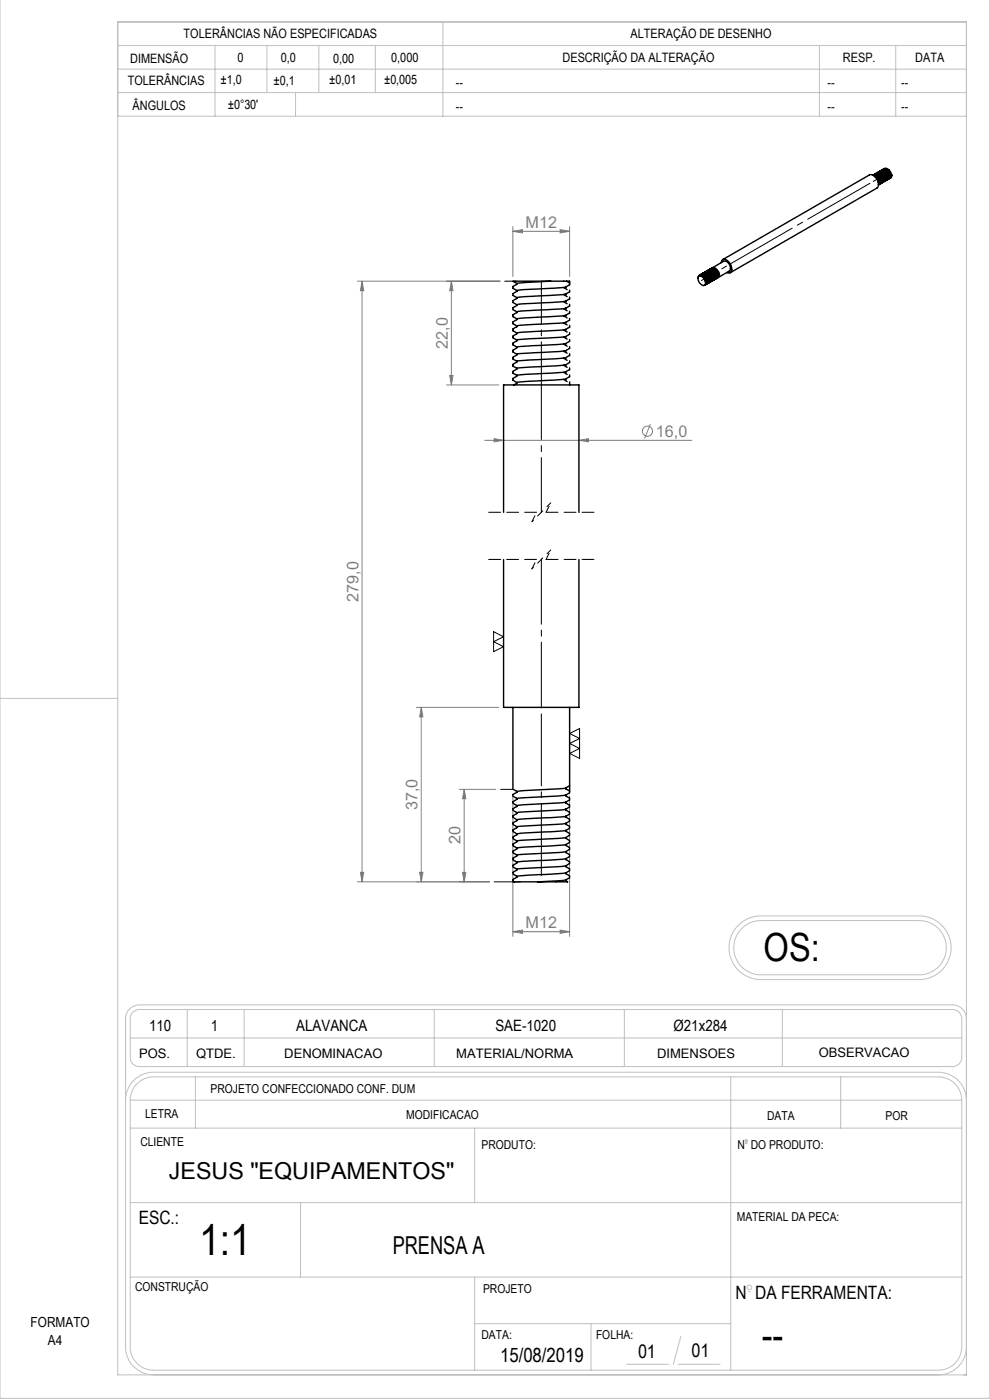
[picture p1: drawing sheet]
<svg xmlns="http://www.w3.org/2000/svg" width="210mm" height="297mm" viewBox="0 0 210 297" stroke-linecap="round" stroke-linejoin="round" font-family="sans-serif">
<g fill="none" stroke="#808080" stroke-width=".21">
<path d="M75.8 59.7h30.3M76.8 59.7l.4 2h-.8zM76.8 59.7v127.4M95.7 59.7l.4 2h-.7zM95.7 59.7v22M108.8 49.1l2-.4v.7zM108.8 48.1v10.6M108.8 49.1h12M118.8 48.7l2 .4-2 .3zM120.8 48.1v10.6M95.4 79.7h.7l-.4 2zM94.7 81.7h11.1"/>
<path d="M102.8 93.4h44M104.8 93.1l2 .3-2 .3zM122.8 93.4l2-.3v.6zM138 90l-1.3 3M88.3 150.1h17.5M89.4 150.1v37M89.4 150.1l.3 2h-.7zM97.4 167.5h7.8M98.5 167.5l.3 1.9h-.7zM98.5 167.5v19.6M108.8 168.4v30.2M120.8 168.8v29.8"/>
<path d="M75.8 187.1h28M76.4 185.1h.8l-.4 2zM89 185.1h.7l-.3 2zM98.1 185.1h.7l-.3 2zM108.8 197.7l2-.4v.7zM108.8 197.7h12M118.8 197.3l2 .4-2 .3z"/>
<circle cx="137.4" cy="91.5" r="1.08"/>
</g>
<g fill="none" stroke="#c0c0c0" stroke-width=".21">
<path d="M210 -.1v296.7h-210v-296.6M25 4.7h180v287h-180zM25 9.7h180M25 19.6h180M25 14.7h180M45.6 9.7v15M56.6 9.7v9.9M62.7 19.6v5.1M67.6 9.7v9.9M79.6 9.7v9.9M93.9 4.7v20M173.8 9.7v15"/>
<path d="M190 9.7v15M25 24.7h180M0 148.2h25M156.7 196.2l.5-.5a6.7 6.7 0 0 1 4.2-1.4h33.6a6.8 6.8 0 0 1 6.8 6.8 6.8 6.8 0 0 1-6.8 6.7h-33.6a6.8 6.8 0 0 1-6.2-4.2 6.8 6.8 0 0 1 1.5-7.4zM157.4 196.9l.2-.2a5.6 5.6 0 0 1 3.8-1.4h33.6a5.8 5.8 0 0 1 5.7 5.7 5.8 5.8 0 0 1-5.7 5.8h-33.6a5.8 5.8 0 0 1-5.3-3.6 5.8 5.8 0 0 1 1.3-6.3zM28.3 214.7l1.1-.5h172.8a1.93 1.93 0 0 1 1.8 1.9v8.4a1.93 1.93 0 0 1-2 1.8h-172.4a1.92 1.92 0 0 1-2-2v-8.2a1.81 1.81 0 0 1 .7-1.4zM39.7 214.2v12.1M51.8 214.2v12.1M92.1 214.2v12.1M132.4 214.2v12.1M165.9 214.2v12.1M205 216.1a2.94 2.94 0 0 0-3-2.9h-172.4a2.94 2.94 0 0 0-3 2.9v69.6a6 6 0 0 0 6 6"/>
<path d="M26.6 233.4a6 6 0 0 1 6-5.9h166.5a6 6 0 0 1 5.9 5.9M27.6 233.4a4.9 4.9 0 0 1 5-4.9h166.5a4.9 4.9 0 0 1 4.9 4.9M27.6 233.4v52.3a4.9 4.9 0 0 0 5 5h166.5a4.9 4.9 0 0 0 4.9-5v-52.3M27.6 239.3h176.4M27.6 233.4h176.4M27.6 220.2h176.4M41.5 228.5v10.8M100.7 239.3v15.8M155 228.5v62.2M178.3 228.5v10.8M27.6 255.1h176.4M63.7 255.1v15.8"/>
<path d="M158.2 242.6h.2M27.6 270.9h176.4M100.7 270.9v19.8M158.7 274h.5M100.7 280.8h54.3M125.4 280.8v9.9M133 289.4h8.9M143.8 289.4h8.9M144.4 283.5l-1.6 5.9M205 285.7a6 6 0 0 1-5.9 6"/>
<circle cx="158.3" cy="242.1" r=".25"/>
<circle cx="159" cy="273.1" r=".5"/>
</g>
<path d="M113.8 118.7h-10.1M113.8 108.7h-10.1M126 118.7h-10.2M126 108.7h-10.2" fill="none" stroke="#000" stroke-width=".21" stroke-dasharray="2.5 1.3"/>
<path d="M112.8 110.7l1-2M115.8 118.7l1-2M115.8 108.7l1-2M112.8 120.7l1-2" fill="none" stroke="#000" stroke-width=".21" stroke-dasharray="2.5 1.3" stroke-dashoffset="1.1"/>
<path d="M114.8 118.7l-2 2M114.8 108.7l-2 2M116.8 116.7l-2 2M116.8 106.7l-2 2" fill="none" stroke="#000" stroke-width=".21" stroke-dasharray="2.5 1.3" stroke-dashoffset="1.4"/>
<path d="M114.8 187.2v-37.1" fill="none" stroke="#000" stroke-width=".21" stroke-dasharray="15.2 1.3 1.3 1.3" stroke-dashoffset="-1.4"/>
<path d="M114.8 59.5v22.1" fill="none" stroke="#000" stroke-width=".21" stroke-dasharray="15.2 1.3 1.3 1.3" stroke-dashoffset="6.1"/>
<path d="M114.8 150.1v-31.5" fill="none" stroke="#000" stroke-width=".21" stroke-dasharray="15.2 1.3 1.3 1.3" stroke-dashoffset="1.4"/>
<path d="M114.8 108.7v-27.1" fill="none" stroke="#000" stroke-width=".21" stroke-dasharray="15.2 1.3 1.3 1.3" stroke-dashoffset="3.6"/>
<path d="M148.8 59.5l5.3-3.1" fill="none" stroke="#000" stroke-width=".21" stroke-dasharray="15.2 1.3 1.3 1.3" stroke-dashoffset="14.1"/>
<path d="M188.4 36.6l-3.2 1.9" fill="none" stroke="#000" stroke-width=".21" stroke-dasharray="15.2 1.3 1.3 1.3"/>
<path d="M154.1 56.4l31.1-17.9" fill="none" stroke="#000" stroke-width=".21" stroke-dasharray="15.2 1.3 1.3 1.3" stroke-dashoffset="-.8"/>
<path d="M107.1 59.7h2.5M104.7 134l2.1 1.1-2.1 1 2.1 1.1-2.1 1.1zM120.8 155.6l2.1-1.1v6.4l-2.1-1.1 2.1-1-2.1-1.1 2.1-1zM106.2 167.5h2.6M104.8 187.1h5.6" fill="none" stroke="#000" stroke-width=".21"/>
<g fill="#808080">
<path d="M108.8 197.7l2-.4v.7zM118.8 197.3l2 .4-2 .3zM104.8 93.1l2 .3-2 .3zM122.8 93.4l2-.3v.6z"/>
<path d="M89 185.1h.7l-.3 2zM89.4 150.1l.3 2h-.7z"/>
<path d="M76.8 59.7l.4 2h-.8zM76.4 185.1h.8l-.4 2zM95.7 59.7l.4 2h-.7zM95.4 79.7h.7l-.4 2zM98.5 167.5l.3 1.9h-.7zM98.1 185.1h.7l-.3 2z"/>
<path d="M108.8 49.1l2-.4v.7zM118.8 48.7l2 .4-2 .3z"/>
</g>
<g fill="none" stroke="#000" stroke-width=".3">
<path d="M185.1 37.2a1.42 1.42 0 0 1 1.3 2M185.3 37.1a1.38 1.38 0 0 1 1.3 2h-.1M185.3 37.1h-.1M185.4 37a1.35 1.35 0 0 1 1.4 2h-.1M185.5 37.4a1.65 1.65 0 0 1 .8 1.6l.2-.5M185.7 36.9a1.42 1.42 0 0 1 1.5 1.5l-.3 .5M185.7 36.8l-.1 .1M185.8 36.8a1.35 1.35 0 0 1 1.4 1.9l-.1 .1M186.1 36.6a1.39 1.39 0 0 1 1.3 2v.1M186.3 36.5a1.35 1.35 0 0 1 1.3 2M186.3 39.2h.1M186.5 36.4a1.39 1.39 0 0 1 1.4 2h-.1"/>
<path d="M186.7 36.3a1.35 1.35 0 0 1 1.4 1.9l-.1 .1M186.7 36.4h.5l.3 .2M186.9 36.2a1.37 1.37 0 0 1 1.5 1.8l-.2 .2M187.1 36a1.35 1.35 0 0 1 1.4 2h-.1M187.2 38.1l-.2 .6M187.3 35.9a1.37 1.37 0 0 1 1.5 1.8l-.2 .2M187.4 36.1l.2-.1 .5 .3M187.5 35.8a1.31 1.31 0 0 1 1.6 1.4h.1M188.6 36.1h.1M188.7 37.2l-.2 .6M189.1 37.1l.1 .1M189.2 37.2l-.1 .4-.3 .2"/>
<path d="M108.8 59.7h8M108.8 59.7l.8 .4M116.8 59.7h3.4M116.8 59.7l-7.1 .4M120.2 59.7h.6v.7l-.8 .5v.2M120.2 59.7l.6 .3M148 59h.1M148.1 59a.56 .56 0 0 1 .3-.6 .56 .56 0 0 1 .6 .1l.5 .6a.89 .89 0 0 1 0 1.4M148.1 59h.1M148.4 58.4a1.35 1.35 0 0 1 1.3 2h-.1M148.4 58.4h-.1M148.4 58.4a1.2 1.2 0 0 1 1.6 1.2v.6l-.2 .1"/>
<path d="M148.5 58.3h.1a1.39 1.39 0 0 1 1.3 2h-.1M148.7 58.2a1.26 1.26 0 0 1 1.5 1.3l.1 .3-.3 .4M148.8 58.6l.6 .5 .2 .8M148.8 58.6h-.5l-.2 .4M148.8 58.6a1.45 1.45 0 0 1 .7 1.9 1.21 1.21 0 0 1-1.4-1.3l-.1-.2M148.8 58.2a1.29 1.29 0 0 1 1.5 1.3l-.1 .5-.2 .2M148.8 58.1l-.1 .1M148.9 58.1a1.2 1.2 0 0 1 1.6 1.3v.3l-.3 .4M148.9 58.1l.1-.1a1.39 1.39 0 0 1 1.3 2l-.1 .1M149.1 58a1.26 1.26 0 0 1 1.6 1.3v.3l-.3 .4M149.2 57.9a1.36 1.36 0 0 1 1.3 2M149.3 57.9a1.2 1.2 0 0 1 1.6 1.2v.3l-.3 .5"/>
<path d="M149.4 57.8a1.39 1.39 0 0 1 1.3 2M149.5 57.7a1.26 1.26 0 0 1 1.6 1.3v.3l-.3 .4M149.6 57.7a1.29 1.29 0 0 1 1.6 1.3l-.1 .5-.2 .2M149.6 57.6v.1M149.7 57.6a1.2 1.2 0 0 1 1.6 1.3v.3l-.3 .4M149.8 57.6a1.33 1.33 0 0 1 1.3 .5 1.33 1.33 0 0 1 .1 1.4l-.1 .1M149.9 57.5a1.26 1.26 0 0 1 1.6 1.3l.1 .3-.4 .4M150.1 57.4a1.29 1.29 0 0 1 1.5 1.3l-.1 .6-.2 .1M150.1 57.4h-.1M150.1 57.4a.91 .91 0 0 1 1.3 .6 .86 .86 0 0 1 0 1.4M150.2 57.3a1.33 1.33 0 0 1 1.3 .6 1.33 1.33 0 0 1 .1 1.4h-.1M150.4 57.3a1.26 1.26 0 0 1 1.5 1.2l.1 .3-.3 .4"/>
<path d="M150.4 57.2a1.37 1.37 0 0 1 1.4 2h-.1M150.6 57.1a.91 .91 0 0 1 1.3 .6 .86 .86 0 0 1 0 1.4M150.6 57.1a1.35 1.35 0 0 1 1.3 .6 1.35 1.35 0 0 1 .1 1.4M150.8 57a1.26 1.26 0 0 1 1.6 1.3v.3l-.3 .4M150.9 56.9a1.43 1.43 0 0 1 1.5 1.5l.2-.1M150.9 56.9h.1M151 56.9a.91 .91 0 0 1 1.3 .6l.3 .8M151.1 56.8l2.4-1.4a1.36 1.36 0 0 1 1.2 2.1l-2.5 1.5M152.4 58.3h.2M153 55.7a.73 .73 0 0 1 .4-.7 .73 .73 0 0 1 .9 .2 2.03 2.03 0 0 1 .7 2.6h-.8M153.3 55.1l31.1-18a1.88 1.88 0 0 1 1.9 2.1l-.2 .7-31.2 18M108.8 68.3v.4l.8 .4v.2"/>
<path d="M108.8 78.8v.4l.8 .5M108.8 62.3v.3M108.8 75.8v.4M108.8 62.7l.8 .4v.2M108.8 64.2l.8 .5v.1M108.8 70.2l.8 .5v.1M108.8 76.2l.8 .5M109.6 79.6v.2M109.6 78.1v.2M109.6 76.6v.2M109.6 73.6v.2M109.6 67.6v.2"/>
<path d="M109.6 60.1v.2M109.6 61.8l-.8 .5M109.6 63.3l-.8 .5v.4M109.6 64.8l-.8 .5v.4l.8 .4v.2M109.6 66.3l-.8 .5v.4l.8 .5M109.6 67.8l-.8 .5M109.6 69.3l-.8 .5v.4M109.6 70.8l-.8 .5v.4l.8 .4v.2M109.6 72.3l-.8 .5v.4l.8 .5M109.6 73.8l-.8 .5v.4l.8 .4v.2M109.6 75.3l-.8 .5M109.6 76.8l-.8 .5v.4l.8 .5"/>
<path d="M109.6 78.3l-.8 .5M109.6 79.8l-.8 .5v.4l.8 .5M109.6 60.3l-.8 .5v.4l.8 .4v.2M109.6 76.7h.1M119.6 62.5l.7 .4M119.6 64l.7 .4M119.6 65.5l.7 .4M119.6 67l.7 .4M119.6 68.5l.7 .4M119.6 70l.7 .4M119.6 71.5l.7 .4M119.6 73l.7 .4"/>
<path d="M119.6 74.5l.7 .4M119.6 76l.7 .4M119.6 77.5l.7 .4M119.6 79l.7 .4M119.6 61l.7 .5M119.9 62.4l-10.2 .7M119.9 66.9l-10.2 .8M119.9 71.4l-10.2 .7M119.9 72.9l-10.2 .7M119.9 77.4l-9.8 .6-.4 .2M119.9 60.9l-2.2 .2-6.8 .4-1.2 .2M119.9 63.9l-10.2 .7"/>
<path d="M119.9 65.4l-10.2 .7M119.9 68.4l-10.2 .7M119.9 75.9l-10.3 .7M119.9 78.9l-10.2 .7M120 69.9l-10.3 .7M120 74.4l-10.3 .7M120 62.4v.2M120.8 61.6v.3l-.8 .5M120.8 63v.4l-.8 .5v.2M120.8 64.6v.3l-.8 .5v.2M120.8 66v.4l-.8 .5v.2M120.8 67.6v.3l-.8 .5v.2"/>
<path d="M120.8 69v.4l-.8 .5v.2M120.8 70.6v.3l-.8 .5v.2M120.8 72v.4l-.8 .5v.2M120.8 73.6v.3l-.8 .5v.2M120.8 75v.4l-.8 .5v.2M120.8 76.5v.4l-.8 .5v.2M120.8 78v.4l-.8 .5v.2M120.8 79.5v.4l-.8 .5v.2M109.6 81.1v.2M109.6 81.3l-.6 .4M119.6 80.5l.7 .5M120 80.4l-10.3 .7"/>
<path d="M120.8 81v.7M106.8 108.7v-27h16v27M106.8 118.7v31.4h16v-31.4M108.8 150.1v17.4M120.8 150.1v18.1a2.97 2.97 0 0 1-2.4 .7l-8.8 .5M108.8 171.6v.3M108.8 177.6v.3M109 179.5l.7 .5M109 178l.7 .5M109 176.5l.7 .5M109 175l.7 .5M109 173.5l.7 .5"/>
<path d="M109 172l.7 .5M109 170.5l.7 .5M109 169l.7 .5M109 167.5l.7 .5M109.6 179.9v.2M109.6 178.4v.2M109.6 176.9v.2M109.6 175.4v.2M109.6 173.9v.2M109.6 172.4v.2M109.6 170.9v.2M109.6 169.4v.2"/>
<path d="M109.6 167.9v.2M109.6 178.6l-.8 .5v.4M109.6 177.1l-.8 .4M109.6 175.6l-.8 .5v.4M109.6 174.1l-.8 .5v.3M109.6 172.6l-.8 .5v.4M109.6 171.1l-.8 .5M109.6 169.6l-.8 .5v.4M109.6 168.1l-.8 .5v.3M120 179.2v.1l.8 .5v.4a2.97 2.97 0 0 1-2.4 .7l-8.8 .5M120 176.2v.2l.8 .4v.4a2.97 2.97 0 0 1-2.4 .7l-8.8 .5M120 173.2v.2l.8 .4v.4a2.97 2.97 0 0 1-2.4 .7l-8.8 .5"/>
<path d="M120 170.2v.2l.8 .4v.4a2.97 2.97 0 0 1-2.4 .7l-8.8 .5M120 177.8l.8 .5M120 174.8l.8 .5M120 171.7v.1l.8 .5M120 168.7v.1l.8 .5M120 177.7v.2M120 174.7v.2M120 167.2v.2l.8 .4M120.8 178.7l-.4 .3a2.64 2.64 0 0 1-2 .3l-8.8 .6M120.8 172.7l-.4 .3a2.64 2.64 0 0 1-2 .4l-8.8 .5M120.8 166.7l-.9 .5-.5 .1-9.8 .6M120.8 175.3v.4l-.4 .3a2.64 2.64 0 0 1-2 .4l-8.8 .5"/>
<path d="M120.8 169.3v.4l-.9 .5-10.3 .7M120.8 172.3v.4M120.8 178.3v.4M108.8 183.6v.3M108.8 186.9l.2 .2M109 184l.7 .5M109 182.5l.7 .5M109 181l.7 .5M109 185.5l.7 .5M109 187.1h5.1M109.6 184.4v.2M109.6 182.9v.2"/>
<path d="M109.6 181.4v.2M109.6 185.9v.2M109.6 184.6l-.8 .5v.4M109.6 183.1l-.8 .4M109.6 181.6l-.8 .5v.4M109.6 180.1l-.8 .4v.4M109.6 186.1l-.8 .4v.6h.2M114.1 187.1h6.2M120 183.8l.8 .5v.4l-.4 .3a2.64 2.64 0 0 1-2 .3l-8.8 .6M120 182.2v.1l.8 .5v.4a2.97 2.97 0 0 1-2.4 .7l-8.8 .5M120 180.8l.8 .5v.4l-.4 .3a2.64 2.64 0 0 1-2 .3l-8.8 .6M120 185.2v.1l.8 .5v.4"/>
<path d="M120 183.7v.2M120 180.7v.2M120 186.7v.2M120 186.8l.4 .2M120.8 186.2a3.2 3.2 0 0 1-2.4 .7l-4.3 .2"/>
</g>
<g font-size="9.4">
<text x="42.2" y="266.1">1:1</text>
<text x="161.6" y="286.5">--</text>
</g>
<text font-size="8.2" x="162" y="203.8">OS:</text>
<text font-size="5.3" x="83.3" y="265.9">PRENSA A</text>
<text font-size="4.9" x="35.8" y="250">JESUS &quot;EQUIPAMENTOS&quot;</text>
<text font-size="4.2" x="106.1" y="288.9">15/08/2019</text>
<g font-size="4.1">
<text x="146.7" y="287.9">01</text>
<text x="135.3" y="288.1">01</text>
</g>
<g font-size="3.9">
<text x="29.4" y="259.7">ESC.:</text>
<text x="156" y="275.6">N DA FERRAMENTA:</text>
</g>
<g font-size="3.4" fill="#808080">
<text x="111.5" y="48.3">M12</text>
<text x="95" y="74" transform="rotate(-90 95 74)">22,0</text>
<text x="139.1" y="92.6">16,0</text>
<text x="76.1" y="127.6" transform="rotate(-90 76.1 127.6)">279,0</text>
<text x="88.6" y="171.9" transform="rotate(-90 88.6 171.9)">37,0</text>
<text x="97.7" y="179.2" transform="rotate(-90 97.7 179.2)">20</text>
<text x="111.5" y="196.9">M12</text>
</g>
<g font-size="3.3">
<text x="31.6" y="218.8">110</text>
<text x="44.7" y="218.8">1</text>
<text x="62.9" y="218.8">ALAVANCA</text>
<text x="105.1" y="218.8">SAE-1020</text>
<text x="142.9" y="218.8">Ø21x284</text>
</g>
<g font-size="3">
<text x="6.5" y="281.4">FORMATO</text>
<text x="10.2" y="285.4">A4</text>
</g>
<g font-size="2.8">
<text x="29.5" y="224.4">POS.</text>
<text x="41.6" y="224.4">QTDE.</text>
<text x="60.3" y="224.4">DENOMINACAO</text>
<text x="96.8" y="224.4">MATERIAL/NORMA</text>
<text x="139.4" y="224.3">DIMENSOES</text>
<text x="173.7" y="224.2">OBSERVACAO</text>
</g>
<g font-size="2.7">
<text x="38.9" y="8.1">TOLERÂNCIAS NÃO ESPECIFICADAS</text>
<text x="133.8" y="8.1">ALTERAÇÃO DE DESENHO</text>
<text x="27.6" y="13.4">DIMENSÃO</text>
<text x="46.8" y="17.8">±1,0</text>
<text x="50.4" y="13.1">0</text>
<text x="58" y="18">±0,1</text>
<text x="59.6" y="13.2">0,0</text>
<text x="69.8" y="17.8">±0,01</text>
<text x="70.7" y="13.3">0,00</text>
<text x="81.5" y="17.9">±0,005</text>
<text x="83" y="13.2">0,000</text>
<text x="119.3" y="13.2">DESCRIÇÃO DA ALTERAÇÃO</text>
<text x="178.8" y="13.2">RESP.</text>
<text x="194.2" y="13.2">DATA</text>
<text x="27.1" y="18.1">TOLERÂNCIAS</text>
<text x="28.1" y="23.2">ÂNGULOS</text>
<text x="48.3" y="23.1">±0°30'</text>
<text x="96.7" y="18.5">--</text>
<text x="96.7" y="23.5">--</text>
<text x="175.5" y="18.5">--</text>
<text x="175.5" y="23.5">--</text>
<text x="191.1" y="18.5">--</text>
<text x="191.1" y="23.5">--</text>
</g>
<g font-size="2.6">
<text x="44.7" y="231.9">PROJETO CONFECCIONADO CONF. DUM</text>
<text x="30.8" y="237.2">LETRA</text>
<text x="86.2" y="237.3">MODIFICACAO</text>
<text x="162.7" y="237.6">DATA</text>
<text x="187.8" y="237.6">POR</text>
<text x="29.8" y="243.1">CLIENTE</text>
<text x="102.1" y="243.7">PRODUTO:</text>
<text x="156.4" y="243.7">N DO PRODUTO:</text>
<text x="156.3" y="259.1">MATERIAL DA PECA:</text>
<text x="28.7" y="273.8">CONSTRUÇÃO</text>
<text x="102.5" y="274.2">PROJETO</text>
<text x="102.1" y="284.1">DATA:</text>
<text x="126.4" y="284.1">FOLHA:</text>
</g>
</svg>
